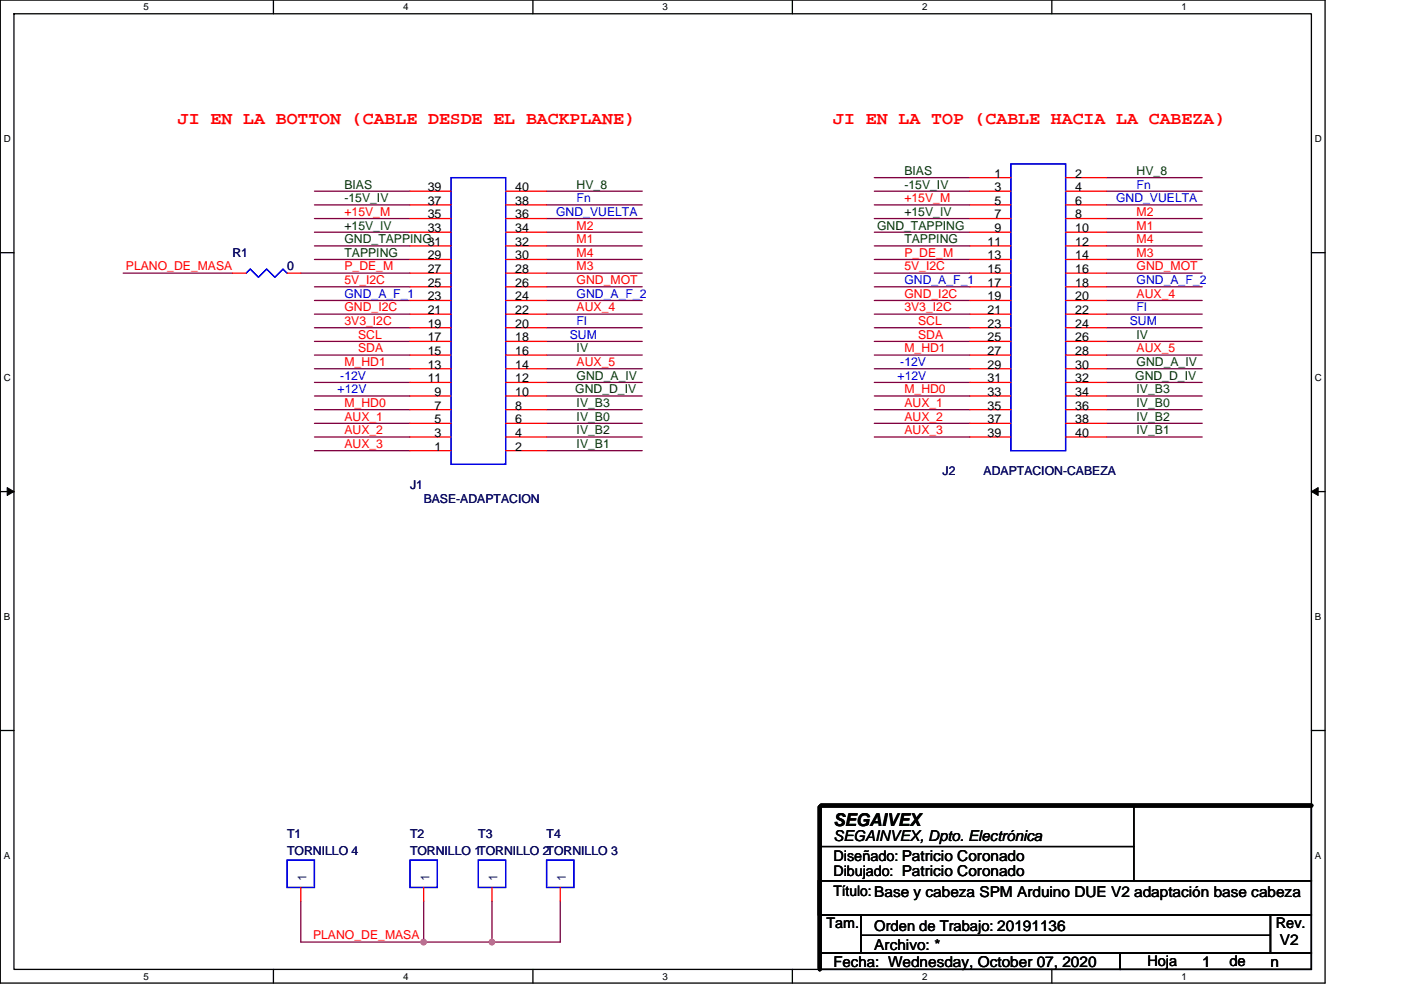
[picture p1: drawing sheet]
<svg xmlns="http://www.w3.org/2000/svg" width="297mm" height="210mm" viewBox="0 0 297 210" stroke-linecap="round" stroke-linejoin="round" font-family="sans-serif">
<path d="M.1 0h280.8v208.5h-280.8zM3 2.9h275v202.7h-275z" fill="none" stroke="#000" stroke-width=".28"/>
<g fill="#fff">
<path d="M30.5 .3h1.1v2.3h-1.1z"/>
<path d="M30.5 205.9h1.1v2.3h-1.1z"/>
</g>
<path d="M58 0v2.9M58 205.6v2.9" fill="none" stroke="#000" stroke-width=".28"/>
<g fill="#fff">
<path d="M85.5 .3h1.1v2.3h-1.1z"/>
<path d="M85.5 205.9h1.1v2.3h-1.1z"/>
</g>
<path d="M113 0v2.9M113 205.6v2.9" fill="none" stroke="#000" stroke-width=".28"/>
<g fill="#fff">
<path d="M140.5 .3h1.1v2.3h-1.1z"/>
<path d="M140.5 205.9h1.1v2.3h-1.1z"/>
</g>
<path d="M168 0v2.9M168 205.6v2.9" fill="none" stroke="#000" stroke-width=".28"/>
<g fill="#fff">
<path d="M195.5 .3h1.2v2.3h-1.2z"/>
<path d="M195.5 205.9h1.2v2.3h-1.2z"/>
</g>
<path d="M223 0v2.9M223 205.6v2.9" fill="none" stroke="#000" stroke-width=".28"/>
<g fill="#fff">
<path d="M250.5 .3h1.2v2.3h-1.2z"/>
<path d="M250.5 205.9h1.2v2.3h-1.2z"/>
<path d="M.8 28.3h1.5v2.3h-1.5z"/>
<path d="M278.8 28.3h1.5v2.3h-1.5z"/>
<path d="M.8 78.9h1.5v2.3h-1.5z"/>
<path d="M278.8 78.9h1.5v2.3h-1.5z"/>
</g>
<path d="M.1 53.6h2.9M278 53.6h2.9" fill="none" stroke="#000" stroke-width=".28"/>
<g fill="#fff">
<path d="M.8 129.6h1.4v2.3h-1.4z"/>
<path d="M278.8 129.6h1.4v2.3h-1.4z"/>
</g>
<path d="M.1 104.3h2.9M278 104.3h2.9" fill="none" stroke="#000" stroke-width=".28"/>
<path d="M1.5 103.4l1.5 .9-1.5 .8zM278 104.3l1.5-.9v1.7z" fill="#000" stroke="#000" stroke-width=".21"/>
<g fill="#fff">
<path d="M.8 180.3h1.4v2.3h-1.4z"/>
<path d="M278.8 180.3h1.4v2.3h-1.4z"/>
</g>
<path d="M.1 154.9h2.9M278 154.9h2.9M173.8 170.9h104.2v15.9h-104.2zM173.8 179.6h66.6M240.4 170.9v15.9M173.5 186.8h104.5v7.2h-104.5zM173.8 194h8.7v8.1h-8.7zM182.5 194h86.9v8.1h-86.9zM182.5 198.4h86.9M269.4 194h8.6v8.1h-8.6zM173.8 202.1h63.7v3.5h-63.7zM237.5 202.1h40.5v3.5h-40.5z" fill="none" stroke="#000" stroke-width=".28"/>
<g fill="none" stroke="#800040" stroke-width=".28">
<path d="M185.4 37.7h20.3M234.6 37.7h20.3M26.1 57.9h23.2M63.8 57.9h23.1M66.7 40.6h20.2M66.7 43.5h20.2M66.7 49.3h20.2M66.7 46.4h20.2M66.7 52.2h20.2M66.7 55h20.2M115.9 40.6h20.3M115.9 43.5h20.3"/>
<path d="M115.9 46.4h20.3M115.9 49.3h20.3M115.9 52.2h20.3M115.9 55h20.3M115.9 57.9h20.3M185.4 40.6h20.3M185.4 46.4h20.3M185.4 43.5h20.3M185.4 49.3h20.3M185.4 52.2h20.3M185.4 55h20.3M185.4 57.9h20.3"/>
<path d="M234.6 40.6h20.3M234.6 43.5h20.3M234.6 46.4h20.3M234.6 49.3h20.3M234.6 52.2h20.3M234.6 55h20.3M234.6 57.9h20.3M66.7 63.7h20.2M66.7 78.2h20.2M66.7 60.8h20.2M66.7 69.5h20.2M66.7 66.6h20.2"/>
<path d="M66.7 72.4h20.2M66.7 75.3h20.2M115.9 60.8h20.3M115.9 63.7h20.3M115.9 69.5h20.3M115.9 72.4h20.3M115.9 75.3h20.3M115.9 78.2h20.3M115.9 66.6h20.3M185.4 78.2h20.3M185.4 75.3h20.3M185.4 66.6h20.3"/>
<path d="M185.4 63.7h20.3M185.4 69.5h20.3M185.4 72.4h20.3M185.4 60.8h20.3M234.6 78.2h20.3M234.6 60.8h20.3M234.6 66.6h20.3M234.6 69.5h20.3M234.6 72.4h20.3M234.6 63.7h20.3M234.6 75.3h20.3M66.7 81.1h20.2"/>
<path d="M66.7 84h20.2M66.7 86.9h20.2M66.7 89.8h20.2M66.7 92.7h20.2M66.7 95.6h20.2M115.9 81.1h20.3M115.9 84h20.3M115.9 86.9h20.3M115.9 89.8h20.3M115.9 92.7h20.3M115.9 95.6h20.3M185.4 81.1h20.3"/>
<path d="M185.4 84h20.3M185.4 86.9h20.3M185.4 89.8h20.3M185.4 92.7h20.3M234.6 81.1h20.3M234.6 84h20.3M234.6 86.9h20.3M234.6 89.8h20.3M234.6 92.7h20.3M63.8 191.1v8.7h26M89.8 199.8h14.5M89.8 191.1v8.7"/>
<path d="M104.3 191.1v8.7M118.8 191.1v8.7h-14.5"/>
</g>
<g fill="#f0f" stroke="#f0f" stroke-width=".28">
<circle cx="104.3" cy="199.8" r=".57"/>
<circle cx="89.8" cy="199.8" r=".57"/>
</g>
<path d="M173.8 171.2v34.4M174.1 170.9h103.9" fill="none" stroke="#000" stroke-width=".87"/>
<path d="M95.6 37.7h11.6v60.8h-11.6zM214.3 34.8h11.6v60.8h-11.6zM52.2 57.9l.9-.8 1.7 1.7 1.7-1.7 1.8 1.7 1.7-1.7 .9 .8M60.9 182.5h5.8v5.7h-5.8zM86.9 182.5h5.8v5.7h-5.8zM101.4 182.5h5.8v5.7h-5.8zM115.9 182.5h5.8v5.7h-5.8z" fill="none" stroke="#00f" stroke-width=".28"/>
<g fill="none" stroke="#f00" stroke-width=".28">
<path d="M205.7 37.7h8.6M225.9 37.7h8.7M49.3 57.9h2.9M60.9 57.9h2.9M86.9 40.6h8.7M86.9 43.5h8.7M86.9 46.4h8.7M86.9 49.3h8.7M86.9 52.2h8.7M86.9 55h8.7M86.9 57.9h8.7M107.2 40.6h8.7"/>
<path d="M107.2 43.5h8.7M107.2 46.4h8.7M107.2 49.3h8.7M107.2 52.2h8.7M107.2 55h8.7M107.2 57.9h8.7M205.7 40.6h8.6M205.7 43.5h8.6M205.7 46.4h8.6M205.7 49.3h8.6M205.7 52.2h8.6M205.7 55h8.6"/>
<path d="M205.7 57.9h8.6M225.9 40.6h8.7M225.9 43.5h8.7M225.9 46.4h8.7M225.9 49.3h8.7M225.9 52.2h8.7M225.9 55h8.7M225.9 57.9h8.7M86.9 60.8h8.7M86.9 63.7h8.7M86.9 66.6h8.7M86.9 69.5h8.7"/>
<path d="M86.9 72.4h8.7M86.9 75.3h8.7M86.9 78.2h8.7M107.2 60.8h8.7M107.2 63.7h8.7M107.2 66.6h8.7M107.2 69.5h8.7M107.2 72.4h8.7M107.2 75.3h8.7M107.2 78.2h8.7M205.7 60.8h8.6M205.7 63.7h8.6"/>
<path d="M205.7 66.6h8.6M205.7 69.5h8.6M205.7 72.4h8.6M205.7 75.3h8.6M205.7 78.2h8.6M225.9 60.8h8.7M225.9 63.7h8.7M225.9 66.6h8.7M225.9 69.5h8.7M225.9 72.4h8.7M225.9 75.3h8.7M225.9 78.2h8.7"/>
<path d="M86.9 81.1h8.7M86.9 84h8.7M86.9 86.9h8.7M86.9 89.8h8.7M86.9 92.7h8.7M86.9 95.6h8.7M107.2 81.1h8.7M107.2 84h8.7M107.2 86.9h8.7M107.2 89.8h8.7M107.2 92.7h8.7M107.2 95.6h8.7"/>
<path d="M205.7 81.1h8.6M205.7 84h8.6M205.7 86.9h8.6M205.7 89.8h8.6M205.7 92.7h8.6M225.9 81.1h8.7M225.9 84h8.7M225.9 86.9h8.7M225.9 89.8h8.7M225.9 92.7h8.7M63.8 188.2v2.9M89.8 188.2v2.9"/>
<path d="M104.3 188.2v2.9M118.8 188.2v2.9"/>
</g>
<g font-size="3.7" fill="#f00">
<text x="37.7" y="26.3">JI EN LA BOTTON (CABLE DESDE EL BACKPLANE)</text>
<text x="176.7" y="26.3">JI EN LA TOP (CABLE HACIA LA CABEZA)</text>
</g>
<text font-size="3.7" x="176.7" y="175.2">SEGAIVEX</text>
<g font-size="3.2">
<text x="176.7" y="178.4">SEGAINVEX, Dpto. Electrónica</text>
<text x="185.4" y="197.4">Orden de Trabajo: 20191136</text>
<text x="185.4" y="201.5">Archivo: *</text>
<text x="271.4" y="200.4">V2</text>
<text x="176.7" y="205">Fecha: Wednesday, October 07, 2020</text>
<text x="254.9" y="205">1</text>
<text x="260.7" y="205">de</text>
<text x="269.4" y="205">n</text>
</g>
<g font-size="3.1">
<text x="176.7" y="182.6">Diseñado: Patricio Coronado</text>
<text x="176.7" y="185.8">Dibujado: Patricio Coronado</text>
<text x="176.7" y="190.1">Título: Base y cabeza SPM Arduino DUE V2 adaptación base cabeza</text>
<text x="175.3" y="196.8">Tam.</text>
<text x="270.5" y="196.8">Rev.</text>
<text x="243.3" y="204.9">Hoja</text>
</g>
<g font-size="2.6" fill="#004000">
<text x="73" y="40">BIAS</text>
<text x="122.3" y="40">HV_8</text>
<text x="191.7" y="37.1">BIAS</text>
<text x="191.7" y="40">-15V_IV</text>
<text x="241" y="37.1">HV_8</text>
<text x="73" y="42.9">-15V_IV</text>
<text x="191.7" y="45.8">+15V_IV</text>
<text x="73" y="48.7">+15V_IV</text>
<text x="73" y="51.6">GND_TAPPING31</text>
<text x="185.9" y="48.7">GND_TAPPING</text>
<text x="191.7" y="51.6">TAPPING</text>
<text x="73" y="54.5">TAPPING</text>
<text x="241" y="71.8">IV</text>
<text x="122.3" y="74.7">IV</text>
<text x="241" y="77.6">GND_A_IV</text>
<text x="122" y="83.4">GND_D_IV</text>
<text x="122.3" y="80.5">GND_A_IV</text>
<text x="240.7" y="80.5">GND_D_IV</text>
<text x="241" y="83.4">IV_B3</text>
<text x="122.3" y="86.3">IV_B3</text>
<text x="122.3" y="89.2">IV_B0</text>
<text x="241" y="86.3">IV_B0</text>
<text x="241" y="89.2">IV_B2</text>
<text x="122.3" y="92.1">IV_B2</text>
<text x="122.3" y="95">IV_B1</text>
<text x="241" y="92.1">IV_B1</text>
</g>
<g font-size="2.6">
<text x="90.7" y="40.5">39</text>
<text x="109.2" y="40.5">40</text>
<text x="210.8" y="37.7">1</text>
<text x="210.8" y="40.5">3</text>
<text x="228" y="37.7">2</text>
<text x="228" y="40.5">4</text>
<text x="90.7" y="43.4">37</text>
<text x="90.7" y="46.3">35</text>
<text x="109.2" y="43.4">38</text>
<text x="109.2" y="46.3">36</text>
<text x="210.8" y="43.4">5</text>
<text x="210.8" y="46.3">7</text>
<text x="228" y="43.4">6</text>
<text x="228" y="46.3">8</text>
<text x="90.7" y="49.2">33</text>
<text x="109.2" y="49.2">34</text>
<text x="109.2" y="52.1">32</text>
<text x="209.4" y="52.1">11</text>
<text x="210.8" y="49.2">9</text>
<text x="228" y="49.2">10</text>
<text x="228" y="52.1">12</text>
<text x="90.7" y="55">29</text>
<text x="90.7" y="57.9">27</text>
<text x="109.2" y="55">30</text>
<text x="109.2" y="57.9">28</text>
<text x="209.4" y="55">13</text>
<text x="209.4" y="57.9">15</text>
<text x="228" y="55">14</text>
<text x="228" y="57.9">16</text>
<text x="90.7" y="60.8">25</text>
<text x="90.7" y="63.7">23</text>
<text x="109.2" y="60.8">26</text>
<text x="109.2" y="63.7">24</text>
<text x="209.4" y="60.8">17</text>
<text x="209.4" y="63.7">19</text>
<text x="228" y="60.8">18</text>
<text x="228" y="63.7">20</text>
<text x="90.7" y="66.6">21</text>
<text x="90.7" y="69.5">19</text>
<text x="109.2" y="66.6">22</text>
<text x="109.2" y="69.5">20</text>
<text x="209.4" y="66.6">21</text>
<text x="209.4" y="69.5">23</text>
<text x="228" y="66.6">22</text>
<text x="228" y="69.5">24</text>
<text x="90.7" y="72.4">17</text>
<text x="90.7" y="75.3">15</text>
<text x="109.2" y="72.4">18</text>
<text x="109.2" y="75.3">16</text>
<text x="209.4" y="72.4">25</text>
<text x="209.4" y="75.3">27</text>
<text x="228" y="72.4">26</text>
<text x="228" y="75.3">28</text>
<text x="90.7" y="78.2">13</text>
<text x="90.7" y="81.1">11</text>
<text x="92.1" y="84">9</text>
<text x="109.2" y="78.2">14</text>
<text x="109.2" y="81.1">12</text>
<text x="109.2" y="84">10</text>
<text x="209.4" y="78.2">29</text>
<text x="209.4" y="81.1">31</text>
<text x="209.4" y="84">33</text>
<text x="228" y="78.2">30</text>
<text x="228" y="81.1">32</text>
<text x="228" y="84">34</text>
<text x="92.1" y="86.9">7</text>
<text x="92.1" y="89.8">5</text>
<text x="109.2" y="86.9">8</text>
<text x="109.2" y="89.8">6</text>
<text x="209.4" y="86.9">35</text>
<text x="209.4" y="89.8">37</text>
<text x="228" y="86.9">36</text>
<text x="228" y="89.8">38</text>
<text x="92.1" y="92.7">3</text>
<text x="92.1" y="95.6">1</text>
<text x="109.2" y="92.7">4</text>
<text x="109.2" y="95.6">2</text>
<text x="209.4" y="92.7">39</text>
<text x="228" y="92.7">40</text>
</g>
<g font-size="2.6" fill="#00f">
<text x="241" y="40">Fn</text>
<text x="117.9" y="45.8">GND_VUELTA</text>
<text x="122.3" y="42.9">Fn</text>
<text x="236.6" y="42.9">GND_VUELTA</text>
<text x="73" y="63.2">GND_A_F_1</text>
<text x="122.3" y="63.2">GND_A_F_2</text>
<text x="191.7" y="60.3">GND_A_F_1</text>
<text x="241" y="60.3">GND_A_F_2</text>
<text x="120.8" y="71.8">SUM</text>
<text x="122.3" y="68.9">Fl</text>
<text x="239.5" y="68.9">SUM</text>
<text x="241" y="66.1">Fl</text>
<text x="190.9" y="77.6">-12V</text>
<text x="71.6" y="83.4">+12V</text>
<text x="72.2" y="80.5">-12V</text>
<text x="190.3" y="80.5">+12V</text>
</g>
<g font-size="2.6" fill="#f00">
<text x="73" y="45.8">+15V_M</text>
<text x="191.7" y="42.9">+15V_M</text>
<text x="241" y="45.8">M2</text>
<text x="122.3" y="48.7">M2</text>
<text x="122.3" y="51.6">M1</text>
<text x="241" y="48.7">M1</text>
<text x="241" y="51.6">M4</text>
<text x="26.7" y="57.4">PLANO_DE_MASA</text>
<text x="73" y="57.4">P_DE_M</text>
<text x="122.3" y="54.5">M4</text>
<text x="122.3" y="57.4">M3</text>
<text x="191.7" y="54.5">P_DE_M</text>
<text x="191.7" y="57.4">5V_I2C</text>
<text x="241" y="54.5">M3</text>
<text x="241" y="57.4">GND_MOT</text>
<text x="73" y="60.3">5V_I2C</text>
<text x="122.3" y="60.3">GND_MOT</text>
<text x="191.7" y="63.2">GND_I2C</text>
<text x="241" y="63.2">AUX_4</text>
<text x="73" y="68.9">3V3_I2C</text>
<text x="73" y="66.1">GND_I2C</text>
<text x="75.9" y="71.8">SCL</text>
<text x="122.3" y="66.1">AUX_4</text>
<text x="191.7" y="66.1">3V3_I2C</text>
<text x="194.6" y="68.9">SCL</text>
<text x="194.6" y="71.8">SDA</text>
<text x="73" y="77.6">M_HD1</text>
<text x="75.9" y="74.7">SDA</text>
<text x="122.3" y="77.6">AUX_5</text>
<text x="191.7" y="74.7">M_HD1</text>
<text x="241" y="74.7">AUX_5</text>
<text x="191.7" y="83.4">M_HD0</text>
<text x="73" y="86.3">M_HD0</text>
<text x="73" y="89.2">AUX_1</text>
<text x="191.7" y="86.3">AUX_1</text>
<text x="191.7" y="89.2">AUX_2</text>
<text x="73" y="92.1">AUX_2</text>
<text x="73" y="95">AUX_3</text>
<text x="191.7" y="92.1">AUX_3</text>
<text x="66.4" y="199.2">PLANO_DE_MASA</text>
</g>
<g font-size="2.6" fill="#000080">
<text x="49.3" y="54.5">R1</text>
<text x="60.9" y="57.4">0</text>
<text x="199.9" y="100.8">J2</text>
<text x="208.6" y="100.8">ADAPTACION-CABEZA</text>
<text x="86.9" y="103.7">J1</text>
<text x="89.8" y="106.6">BASE-ADAPTACION</text>
<text x="60.9" y="177.8">T1</text>
<text x="86.9" y="177.8">T2</text>
<text x="101.4" y="177.8">T3</text>
<text x="115.9" y="177.8">T4</text>
<text x="60.9" y="181.3">TORNILLO 4</text>
<text x="86.9" y="181.3">TORNILLO 1TORNILLO 2TORNILLO 3</text>
</g>
<g font-size="2.6" fill="#004080">
<text x="65" y="186.8" transform="rotate(-90 65 186.8)">1</text>
<text x="91" y="186.8" transform="rotate(-90 91 186.8)">1</text>
<text x="105.5" y="186.8" transform="rotate(-90 105.5 186.8)">1</text>
<text x="120" y="186.8" transform="rotate(-90 120 186.8)">1</text>
</g>
<g font-size="2.1">
<text x="30.5" y="2.2">5</text>
<text x="85.5" y="2.2">4</text>
<text x="140.5" y="2.2">3</text>
<text x="195.5" y="2.2">2</text>
<text x="250.5" y="2.2">1</text>
<text x=".8" y="30.1">D</text>
<text x="278.8" y="30.1">D</text>
<text x=".8" y="80.8">C</text>
<text x="278.8" y="80.8">C</text>
<text x=".8" y="131.4">B</text>
<text x="278.8" y="131.4">B</text>
<text x=".8" y="182.1">A</text>
<text x="278.8" y="182.1">A</text>
<text x="30.5" y="207.8">5</text>
<text x="85.5" y="207.8">4</text>
<text x="140.5" y="207.8">3</text>
<text x="195.5" y="207.8">2</text>
<text x="250.5" y="207.8">1</text>
</g>
</svg>
